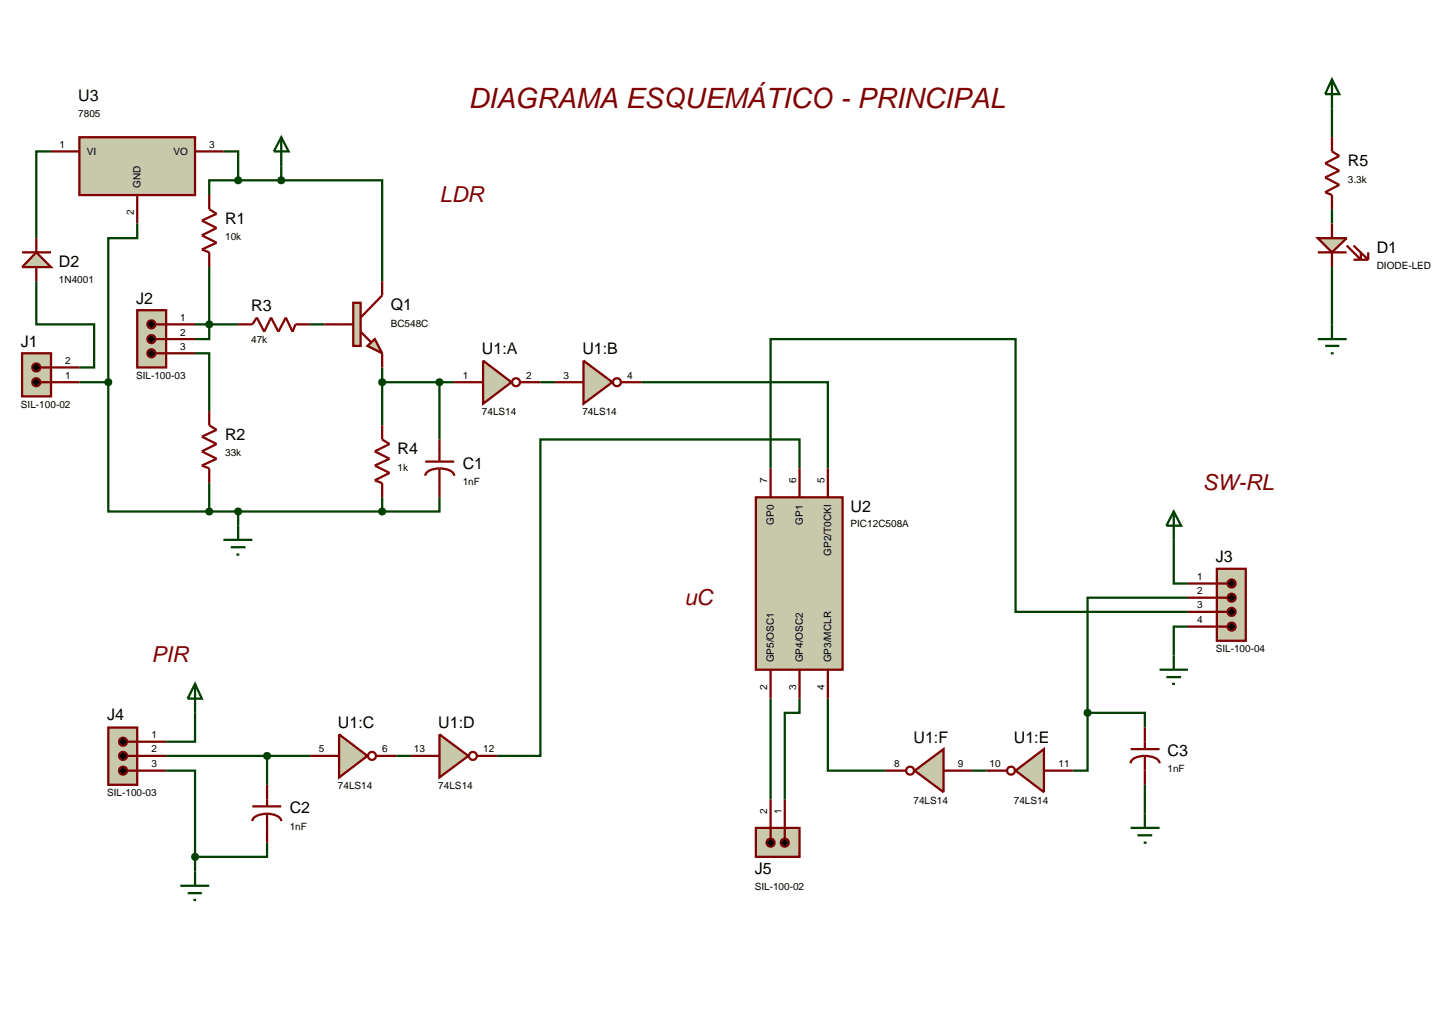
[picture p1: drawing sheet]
<svg xmlns="http://www.w3.org/2000/svg" width="257mm" height="180mm" viewBox="0 0 257 180" stroke-linecap="round" stroke-linejoin="round" font-family="sans-serif">
<g fill="none" stroke="#004000" stroke-width=".4">
<path d="M234.9 19.1v5.1M9 26.7h-2.6v15.3M24.2 39.4v2.6h-5.1v25.4M39.4 26.7h2.6v5.1M42 31.8h-5.1v2.6M42 31.8h7.6M49.6 31.8h17.8v17.8M49.6 29.3v2.5M234.9 36.9v2.5M6.4 49.6v7.6h10.2v7.6h-2.6M34.4 57.2h7.6M36.9 47.1v12.7h-2.5"/>
<path d="M54.7 57.2h2.5M234.9 47.1v10.1M14 67.4h5.1M19.1 67.4v22.8h17.8M34.4 62.3h2.5v10.2M67.4 64.8v10.2M67.4 67.4h12.7M77.5 67.4v10.1M95.3 67.4h2.6M113.1 67.4h32.9v15.2M36.9 85.2v5M36.9 90.2h30.5"/>
<path d="M42 90.2v2.5M67.4 87.7v2.5M77.5 87.7v2.5h-10.1M135.9 82.6v-22.8h43.2v48.1h30.4M141 82.6v-5.1h-45.7v55.8h-7.6M207 95.2v7.7h2.5M209.5 110.5h-2.5v5.1M209.5 105.4h-17.7v20.3M29.3 135.9h5.1v15.2M29.3 133.3h25.4M34.4 125.7v5.1h-5.1M47.1 133.3v5.1"/>
<path d="M69.9 133.3h2.6M135.9 123.2v17.8M141 123.2v2.5h-2.6v15.3M146 123.2v12.7h10.2M171.4 135.9h2.6M191.8 125.7v10.2h-2.6M191.8 125.7h10.1v2.6M201.9 138.4v5.1M34.4 151.1v2.6M47.1 148.6v2.5h-12.7"/>
</g>
<path d="M85.2 63.6l5 3.8-5 3.8z" fill="#c8c8aa" stroke="#800000" stroke-width=".4"/>
<g fill="none" stroke="#800000" stroke-width=".4">
<path d="M80.1 67.4h5.1M91.8 67.4h3.5"/>
<circle cx="91" cy="67.4" r=".7"/>
</g>
<path d="M133.3 87.7h15.3v30.4h-15.3z" fill="#c8c8aa" stroke="#800000" stroke-width=".4"/>
<path d="M135.9 82.6v5.1M141 82.6v5.1M146 82.6v5.1M135.9 118.1v5.1M141 118.1v5.1M146 118.1v5.1" fill="none" stroke="#800000" stroke-width=".4"/>
<path d="M3.9 62.3h5.1v7.6h-5.1z" fill="#c8c8aa" stroke="#800000" stroke-width=".4"/>
<path d="M7.2 67.4h6.8M7.2 64.8h6.8" fill="none" stroke="#800000" stroke-width=".4"/>
<g fill="#000" stroke="#800000" stroke-width=".4">
<path d="M5.9 64.3l.5-.2-.7 .7zM6.4 64.1a.68 .68 0 0 1 .7 .7zM7.1 64.8a.68 .68 0 0 1-.7 .7zM5.7 64.8l.7 .7a.68 .68 0 0 1-.7-.7z"/>
<path d="M5.9 66.9l.5-.2-.7 .7zM6.4 66.7a.68 .68 0 0 1 .7 .7zM7.1 67.4a.68 .68 0 0 1-.7 .7zM5.7 67.4l.7 .7a.68 .68 0 0 1-.7-.7z"/>
</g>
<path d="M5.7 64.8l.7-.7 .7 .7-.7 .7zM5.7 67.4l.7-.7 .7 .7-.7 .7z" fill="#000"/>
<path d="M24.2 54.7h5.1v10.1h-5.1z" fill="#c8c8aa" stroke="#800000" stroke-width=".4"/>
<path d="M27.5 57.2h6.9M27.5 59.8h6.9M27.5 62.3h6.9" fill="none" stroke="#800000" stroke-width=".4"/>
<g fill="#000" stroke="#800000" stroke-width=".4">
<path d="M26.2 59.3l.5-.2-.7 .7zM26.7 59.1a.68 .68 0 0 1 .7 .7zM27.4 59.8a.68 .68 0 0 1-.7 .7zM26 59.8l.7 .7a.68 .68 0 0 1-.7-.7z"/>
<path d="M26.2 56.7l.5-.2-.7 .7zM26.7 56.5a.68 .68 0 0 1 .7 .7zM27.4 57.2a.68 .68 0 0 1-.7 .7zM26 57.2l.7 .7a.68 .68 0 0 1-.7-.7z"/>
<path d="M26.2 61.8l.5-.2-.7 .7zM26.7 61.6a.68 .68 0 0 1 .7 .7zM27.4 62.3a.68 .68 0 0 1-.7 .7zM26 62.3l.7 .7a.68 .68 0 0 1-.7-.7z"/>
</g>
<path d="M26.7 59.1l.7 .7-.7 .7-.7-.7zM26.7 56.5l.7 .7-.7 .7-.7-.7zM26.7 61.6l.7 .7-.7 .7-.7-.7z" fill="#000"/>
<path d="M214.6 100.3h5.1v12.7h-5.1z" fill="#c8c8aa" stroke="#800000" stroke-width=".4"/>
<path d="M36.9 34.4v2.5l1.3 .8-2.6 1.2 2.6 1.3-2.6 1.3 2.6 1.3-2.6 1.2 1.3 .5v2.6M42 57.2h2.5l.8-1.2 1.3 2.5 1.2-2.5 1.3 2.5 1.3-2.5 1.2 2.5 .5-1.3h2.6M36.9 72.5v2.5l1.3 .8-2.6 1.2 2.6 1.3-2.6 1.3 2.6 1.3-2.6 1.2 1.3 .5v2.6M209.5 102.9h6.9M209.5 105.4h6.9M209.5 107.9h6.9M209.5 110.5h6.9" fill="none" stroke="#800000" stroke-width=".4"/>
<g fill="#000" stroke="#800000" stroke-width=".4">
<path d="M216.7 104.9l.5-.2-.7 .7zM217.2 104.7a.68 .68 0 0 1 .7 .7zM217.9 105.4a.68 .68 0 0 1-.7 .7zM216.5 105.4l.7 .7a.68 .68 0 0 1-.7-.7z"/>
<path d="M216.7 107.4l.5-.2-.7 .7zM217.2 107.2a.68 .68 0 0 1 .7 .7zM217.2 108.6l.7-.7a.68 .68 0 0 1-.7 .7zM216.5 107.9l.7 .7a.68 .68 0 0 1-.7-.7z"/>
<path d="M216.7 110l.5-.2-.7 .7zM217.2 109.8a.68 .68 0 0 1 .7 .7zM217.9 110.5a.68 .68 0 0 1-.7 .7zM216.5 110.5l.7 .7a.68 .68 0 0 1-.7-.7z"/>
<path d="M216.7 102.4l.5-.2-.7 .7zM217.2 102.2a.68 .68 0 0 1 .7 .7zM217.2 103.6l.7-.7a.68 .68 0 0 1-.7 .7zM216.5 102.9l.7 .7a.68 .68 0 0 1-.7-.7z"/>
</g>
<path d="M217.2 104.7l.7 .7-.7 .7-.7-.7zM216.5 107.9l.7-.7 .7 .7-.7 .7zM216.5 110.5l.7-.7 .7 .7-.7 .7zM216.5 102.9l.7-.7 .7 .7-.7 .7z" fill="#000"/>
<path d="M36.6 56.8l.3-.1-.5 .5zM36.9 56.7l.4 .2 .1 .3zM36.9 57.7l.5-.5-.2 .4zM36.4 57.2l.5 .5-.4-.2z" fill="#004000" stroke="#004000" stroke-width=".4"/>
<path d="M36.9 56.7l.5 .5-.5 .5-.5-.5z" fill="#004000"/>
<path d="M49.6 24.2l1.3 2.5h-2.6zM49.6 24.2v5.1M39.4 95.2h5.1M40.7 96.5h2.6M41.7 97.8h.5M42 92.7v2.5" fill="none" stroke="#004000" stroke-width=".4"/>
<path d="M36.5 89.9l.4-.2-.5 .5zM36.9 89.7l.3 .1 .2 .4zM36.9 90.7l.5-.5-.2 .4zM36.4 90.2l.5 .5-.3-.1z" fill="#004000" stroke="#004000" stroke-width=".4"/>
<path d="M36.4 90.2l.5-.5 .5 .5-.5 .5z" fill="#004000"/>
<path d="M77.5 77.5v3.9M75 81.4h5.1M77.5 82.6a3.2 3.2 0 0 1 2.5 .9l.1 .4M77.5 82.6a3.1 3.1 0 0 0-2.4 .9l-.1 .4M77.5 82.6v5.1" fill="none" stroke="#800000" stroke-width=".4"/>
<g fill="#c8c8aa" stroke="#800000" stroke-width=".4">
<path d="M64.8 61l1.3-1.2 1.3 2.5z"/>
<path d="M62.3 53.4h1.3v7.6h-1.3z"/>
</g>
<path d="M57.2 57.2h5.1M63.6 58.5l1.8 1.8M67.4 49.6v2.5l-3.8 3.9M67.4 62.3v2.5" fill="none" stroke="#800000" stroke-width=".4"/>
<path d="M49.3 31.4l.3-.1-.5 .5zM49.6 31.3l.4 .2 .1 .3zM49.6 32.3l.5-.5-.2 .4zM49.1 31.8l.5 .5-.4-.2z" fill="#004000" stroke="#004000" stroke-width=".4"/>
<path d="M49.6 31.3l.5 .5-.5 .5-.5-.5z" fill="#004000"/>
<path d="M67.4 75v2.5l1.3 .8-2.6 1.3 2.6 1.3-2.6 1.2 2.6 1.3-2.6 1.3 1.3 .5v2.5" fill="none" stroke="#800000" stroke-width=".4"/>
<path d="M41.6 89.9l.4-.2-.5 .5zM42 89.7l.3 .1 .2 .4zM42 90.7l.5-.5-.2 .4zM41.5 90.2l.5 .5-.3-.1z" fill="#004000" stroke="#004000" stroke-width=".4"/>
<path d="M41.5 90.2l.5-.5 .5 .5-.5 .5z" fill="#004000"/>
<path d="M67 67.1l.4-.2-.5 .5zM67.4 66.9l.3 .1 .2 .4zM67.4 67.9l.5-.5-.2 .4zM66.9 67.4l.5 .5-.4-.2z" fill="#004000" stroke="#004000" stroke-width=".4"/>
<path d="M66.9 67.4l.5-.5 .5 .5-.5 .5z" fill="#004000"/>
<path d="M67 89.9l.4-.2-.5 .5zM67.4 89.7l.3 .1 .2 .4zM67.4 90.7l.5-.5-.2 .4zM66.9 90.2l.5 .5-.3-.1z" fill="#004000" stroke="#004000" stroke-width=".4"/>
<path d="M66.9 90.2l.5-.5 .5 .5-.5 .5z" fill="#004000"/>
<path d="M77.1 67.1l.4-.2-.5 .5zM77.5 66.9l.4 .2 .1 .3zM77.5 67.9l.5-.5-.1 .3zM77 67.4l.5 .5-.4-.2z" fill="#004000" stroke="#004000" stroke-width=".4"/>
<path d="M77 67.4l.5-.5 .5 .5-.5 .5z" fill="#004000"/>
<path d="M102.9 63.6l5.1 3.8-5.1 3.8z" fill="#c8c8aa" stroke="#800000" stroke-width=".4"/>
<g fill="none" stroke="#800000" stroke-width=".4">
<path d="M97.9 67.4h5M109.6 67.4h3.5"/>
<circle cx="108.8" cy="67.4" r=".7"/>
</g>
<path d="M19.1 128.3h5.1v10.1h-5.1z" fill="#c8c8aa" stroke="#800000" stroke-width=".4"/>
<path d="M22.4 130.8h6.9M22.4 133.3h6.9M22.4 135.9h6.9M47.1 138.4v3.8M44.5 142.2h5.1M47.1 143.5a3.1 3.1 0 0 1 2.4 .9l.1 .4M47.1 143.5a3.2 3.2 0 0 0-2.5 .9l-.1 .4M47.1 143.5v5.1" fill="none" stroke="#800000" stroke-width=".4"/>
<g fill="#000" stroke="#800000" stroke-width=".4">
<path d="M21.2 132.8l.5-.2-.7 .7zM21.7 132.6a.68 .68 0 0 1 .7 .7zM21.7 134l.7-.7a.68 .68 0 0 1-.7 .7zM21 133.3l.7 .7a.68 .68 0 0 1-.7-.7z"/>
<path d="M21.2 135.4l.5-.2-.7 .7zM21.7 135.2a.68 .68 0 0 1 .7 .7zM22.4 135.9a.68 .68 0 0 1-.7 .7zM21 135.9l.7 .7a.68 .68 0 0 1-.7-.7z"/>
<path d="M21.2 130.3l.5-.2-.7 .7zM21.7 130.1a.68 .68 0 0 1 .7 .7zM22.4 130.8a.68 .68 0 0 1-.7 .7zM21 130.8l.7 .7a.68 .68 0 0 1-.7-.7z"/>
</g>
<path d="M21.7 132.6l.7 .7-.7 .7-.7-.7zM21.7 135.2l.7 .7-.7 .7-.7-.7zM21.7 130.1l.7 .7-.7 .7-.7-.7z" fill="#000"/>
<path d="M34.4 120.6l1.2 2.6h-2.5zM34.4 120.6v5.1M31.8 156.2h5.1M33.1 157.5h2.5M34.1 158.7h.5M34.4 153.7v2.5" fill="none" stroke="#004000" stroke-width=".4"/>
<path d="M59.8 129.5l5 3.8-5 3.8z" fill="#c8c8aa" stroke="#800000" stroke-width=".4"/>
<g fill="none" stroke="#800000" stroke-width=".4">
<path d="M54.7 133.3h5.1M66.4 133.3h3.5"/>
<circle cx="65.6" cy="133.3" r=".7"/>
</g>
<path d="M77.5 129.5l5.1 3.8-5.1 3.8z" fill="#c8c8aa" stroke="#800000" stroke-width=".4"/>
<g fill="none" stroke="#800000" stroke-width=".4">
<path d="M72.5 133.3h5M84.2 133.3h3.5"/>
<circle cx="83.4" cy="133.3" r=".7"/>
</g>
<path d="M46.7 133l.4-.2-.5 .5zM47.1 132.8l.3 .1 .2 .4zM47.6 133.3l-.1 .3-.4 .2zM46.6 133.3l.5 .5-.3-.1z" fill="#004000" stroke="#004000" stroke-width=".4"/>
<path d="M46.6 133.3l.5-.5 .5 .5-.5 .5z" fill="#004000"/>
<path d="M34 150.8l.4-.2-.5 .5zM34.4 150.6l.4 .2 .1 .3zM34.9 151.1l-.2 .4-.3 .1zM33.9 151.1l.5 .5-.3-.1z" fill="#004000" stroke="#004000" stroke-width=".4"/>
<path d="M33.9 151.1l.5-.5 .5 .5-.5 .5z" fill="#004000"/>
<path d="M14 24.2h20.4v10.2h-20.4z" fill="#c8c8aa" stroke="#800000" stroke-width=".4"/>
<path d="M9 26.7h5M24.2 34.4v5M34.4 26.7h5" fill="none" stroke="#800000" stroke-width=".4"/>
<path d="M18.7 67.1l.4-.2-.5 .5zM19.1 66.9l.4 .2 .1 .3zM19.1 67.9l.5-.5-.1 .3zM18.6 67.4l.5 .5-.3-.1z" fill="#004000" stroke="#004000" stroke-width=".4"/>
<path d="M18.6 67.4l.5-.5 .5 .5-.5 .5z" fill="#004000"/>
<path d="M41.7 31.4l.3-.1-.5 .5zM42 31.3l.3 .1 .2 .4zM42 32.3l.5-.5-.2 .4zM41.5 31.8l.5 .5-.4-.2z" fill="#004000" stroke="#004000" stroke-width=".4"/>
<path d="M42 31.3l.5 .5-.5 .5-.5-.5z" fill="#004000"/>
<path d="M232.4 42h5.1l-2.6 2.5z" fill="#c8c8aa" stroke="#800000" stroke-width=".4"/>
<path d="M234.9 24.2v2.5l1.3 .8-2.5 1.3 2.5 1.3-2.5 1.2 2.5 1.3-2.5 1.3 1.2 .5v2.5M234.9 39.4v2.6M232.4 44.5h5.1M234.9 44.5v2.6M237.5 43.3l2.5 2.5v-1.3M238.7 43.3l2.6 2.5M238.7 45.8h2.6M241.3 44.5v1.3" fill="none" stroke="#800000" stroke-width=".4"/>
<path d="M234.9 14l1.3 2.6h-2.5zM234.9 14v5.1M232.4 59.8h5.1M234.9 57.2v2.6M233.7 61h2.5M234.7 62.3h.5M207 90.2l1.3 2.5h-2.6zM207 90.2v5M204.5 118.1h5M205.7 119.4h2.6M207 115.6v2.5M206.7 120.6h.5" fill="none" stroke="#004000" stroke-width=".4"/>
<path d="M133.3 146h7.7v5.1h-7.7z" fill="#c8c8aa" stroke="#800000" stroke-width=".4"/>
<path d="M135.9 141v6.8M138.4 141v6.8" fill="none" stroke="#800000" stroke-width=".4"/>
<g fill="#000" stroke="#800000" stroke-width=".4">
<path d="M135.4 148.1l.5-.2-.7 .7zM135.9 147.9a.68 .68 0 0 1 .7 .7zM135.9 149.3l.7-.7a.68 .68 0 0 1-.7 .7zM135.2 148.6l.7 .7a.68 .68 0 0 1-.7-.7z"/>
<path d="M137.9 148.1l.5-.2-.7 .7zM138.4 147.9a.68 .68 0 0 1 .7 .7zM139.1 148.6a.68 .68 0 0 1-.7 .7zM137.7 148.6l.7 .7a.68 .68 0 0 1-.7-.7z"/>
</g>
<path d="M135.2 148.6l.7-.7 .7 .7-.7 .7zM137.7 148.6l.7-.7 .7 .7-.7 .7z" fill="#000"/>
<path d="M179.1 135.9l5-3.8v7.6z" fill="#c8c8aa" stroke="#800000" stroke-width=".4"/>
<g fill="none" stroke="#800000" stroke-width=".4">
<path d="M174 135.9h3.5M184.1 135.9h5.1"/>
<circle cx="178.3" cy="135.9" r=".7"/>
</g>
<path d="M161.3 135.9l5.1-3.8v7.6z" fill="#c8c8aa" stroke="#800000" stroke-width=".4"/>
<g fill="none" stroke="#800000" stroke-width=".4">
<path d="M156.2 135.9h3.5M166.4 135.9h5M199.4 132.1h5.1M201.9 133.3a3.2 3.2 0 0 1 2.5 .9l.1 .4M201.9 133.3a2.98 2.98 0 0 0-2.4 .9l-.1 .4M201.9 128.3v3.8M201.9 133.3v5.1"/>
<circle cx="160.5" cy="135.9" r=".7"/>
</g>
<path d="M191.4 125.4l.4-.2-.5 .5zM191.8 125.2l.4 .2 .1 .3zM192.3 125.7l-.1 .3-.4 .2zM191.3 125.7l.5 .5-.4-.2z" fill="#004000" stroke="#004000" stroke-width=".4"/>
<path d="M191.8 125.2l.5 .5-.5 .5-.5-.5z" fill="#004000"/>
<path d="M199.4 146h5.1M200.6 147.3h2.6M201.7 148.6h.5M201.9 143.5v2.5" fill="none" stroke="#004000" stroke-width=".4"/>
<path d="M6.4 44.5l2.6 2.6h-5.1z" fill="#c8c8aa" stroke="#800000" stroke-width=".4"/>
<path d="M3.9 44.5h5.1M6.4 42v2.5M6.4 47.1v2.5" fill="none" stroke="#800000" stroke-width=".4"/>
<text font-size="4.9" fill="#800000" x="82.6" y="19">DIAGRAMA ESQUEMÁTICO - PRINCIPAL</text>
<g font-size="3.9" fill="#800000">
<text x="77.5" y="35.6">LDR</text>
<text x="212.1" y="86.4">SW-RL</text>
<text x="120.7" y="106.7">uC</text>
<text x="26.7" y="116.8">PIR</text>
</g>
<g font-size="2.8">
<text x="13.8" y="17.9">U3</text>
<text x="237.7" y="29.3">R5</text>
<text x="39.7" y="39.5">R1</text>
<text x="10.4" y="47.1">D2</text>
<text x="242.8" y="44.6">D1</text>
<text x="24" y="53.6">J2</text>
<text x="44.3" y="54.9">R3</text>
<text x="68.9" y="54.7">Q1</text>
<text x="3.7" y="61.2">J1</text>
<text x="85" y="62.5">U1:A</text>
<text x="102.7" y="62.5">U1:B</text>
<text x="39.7" y="77.6">R2</text>
<text x="70.1" y="80.1">R4</text>
<text x="81.6" y="82.7">C1</text>
<text x="150" y="90.3">U2</text>
<text x="214.4" y="99.2">J3</text>
<text x="18.9" y="127.1">J4</text>
<text x="59.6" y="128.4">U1:C</text>
<text x="77.3" y="128.4">U1:D</text>
<text x="161.1" y="131">U1:F</text>
<text x="178.8" y="131">U1:E</text>
<text x="205.9" y="133.4">C3</text>
<text x="51.1" y="143.5">C2</text>
<text x="133.1" y="154.1">J5</text>
</g>
<g font-size="1.8">
<text x="13.8" y="20.7">7805</text>
<text x="10.5" y="26.1">1</text>
<text x="15.3" y="27.3">VI</text>
<text x="30.6" y="27.3">VO</text>
<text x="36.9" y="26.1">3</text>
<text x="24.8" y="33.1" transform="rotate(-90 24.8 33.1)">GND</text>
<text x="237.7" y="32.2">3.3k</text>
<text x="23.6" y="37.9" transform="rotate(-90 23.6 37.9)">2</text>
<text x="39.7" y="42.3">10k</text>
<text x="242.8" y="47.4">DIODE-LED</text>
<text x="10.4" y="49.9">1N4001</text>
<text x="31.8" y="56.6">1</text>
<text x="31.8" y="59.2">2</text>
<text x="68.9" y="57.6">BC548C</text>
<text x="11.5" y="64.2">2</text>
<text x="31.8" y="61.7">3</text>
<text x="44.3" y="60.5">47k</text>
<text x="3.7" y="71.9">SIL-100-02</text>
<text x="11.5" y="66.8">1</text>
<text x="24" y="66.9">SIL-100-03</text>
<text x="81.6" y="66.8">1</text>
<text x="92.8" y="66.8">2</text>
<text x="99.4" y="66.8">3</text>
<text x="110.6" y="66.8">4</text>
<text x="85" y="73.2">74LS14</text>
<text x="102.7" y="73.2">74LS14</text>
<text x="39.7" y="80.4">33k</text>
<text x="70.1" y="83">1k</text>
<text x="81.6" y="85.5">1nF</text>
<text x="135.3" y="85.2" transform="rotate(-90 135.3 85.2)">7</text>
<text x="140.4" y="85.2" transform="rotate(-90 140.4 85.2)">6</text>
<text x="145.4" y="85.2" transform="rotate(-90 145.4 85.2)">5</text>
<text x="136.5" y="92.5" transform="rotate(-90 136.5 92.5)">GP0</text>
<text x="141.6" y="92.5" transform="rotate(-90 141.6 92.5)">GP1</text>
<text x="150" y="93">PIC12C508A</text>
<text x="146.6" y="98" transform="rotate(-90 146.6 98)">GP2/T0CKI</text>
<text x="211.1" y="102.3">1</text>
<text x="211.1" y="104.8">2</text>
<text x="211.1" y="107.3">3</text>
<text x="211.1" y="109.9">4</text>
<text x="136.5" y="116.8" transform="rotate(-90 136.5 116.8)">GP5/OSC1</text>
<text x="141.6" y="116.8" transform="rotate(-90 141.6 116.8)">GP4/OSC2</text>
<text x="146.6" y="116.8" transform="rotate(-90 146.6 116.8)">GP3/MCLR</text>
<text x="214.4" y="115">SIL-100-04</text>
<text x="135.3" y="121.6" transform="rotate(-90 135.3 121.6)">2</text>
<text x="140.4" y="121.6" transform="rotate(-90 140.4 121.6)">3</text>
<text x="145.4" y="121.6" transform="rotate(-90 145.4 121.6)">4</text>
<text x="26.7" y="130.2">1</text>
<text x="26.7" y="132.7">2</text>
<text x="26.7" y="135.3">3</text>
<text x="56.2" y="132.7">5</text>
<text x="67.4" y="132.7">6</text>
<text x="73" y="132.7">13</text>
<text x="85.2" y="132.7">12</text>
<text x="157.7" y="135.3">8</text>
<text x="168.9" y="135.3">9</text>
<text x="174.5" y="135.3">10</text>
<text x="186.7" y="135.3">11</text>
<text x="205.9" y="136.2">1nF</text>
<text x="18.9" y="140.4">SIL-100-03</text>
<text x="59.6" y="139.1">74LS14</text>
<text x="77.3" y="139.1">74LS14</text>
<text x="135.3" y="143.5" transform="rotate(-90 135.3 143.5)">2</text>
<text x="137.8" y="143.5" transform="rotate(-90 137.8 143.5)">1</text>
<text x="161.1" y="141.7">74LS14</text>
<text x="178.8" y="141.7">74LS14</text>
<text x="51.1" y="146.4">1nF</text>
<text x="133.1" y="156.9">SIL-100-02</text>
</g>
</svg>
